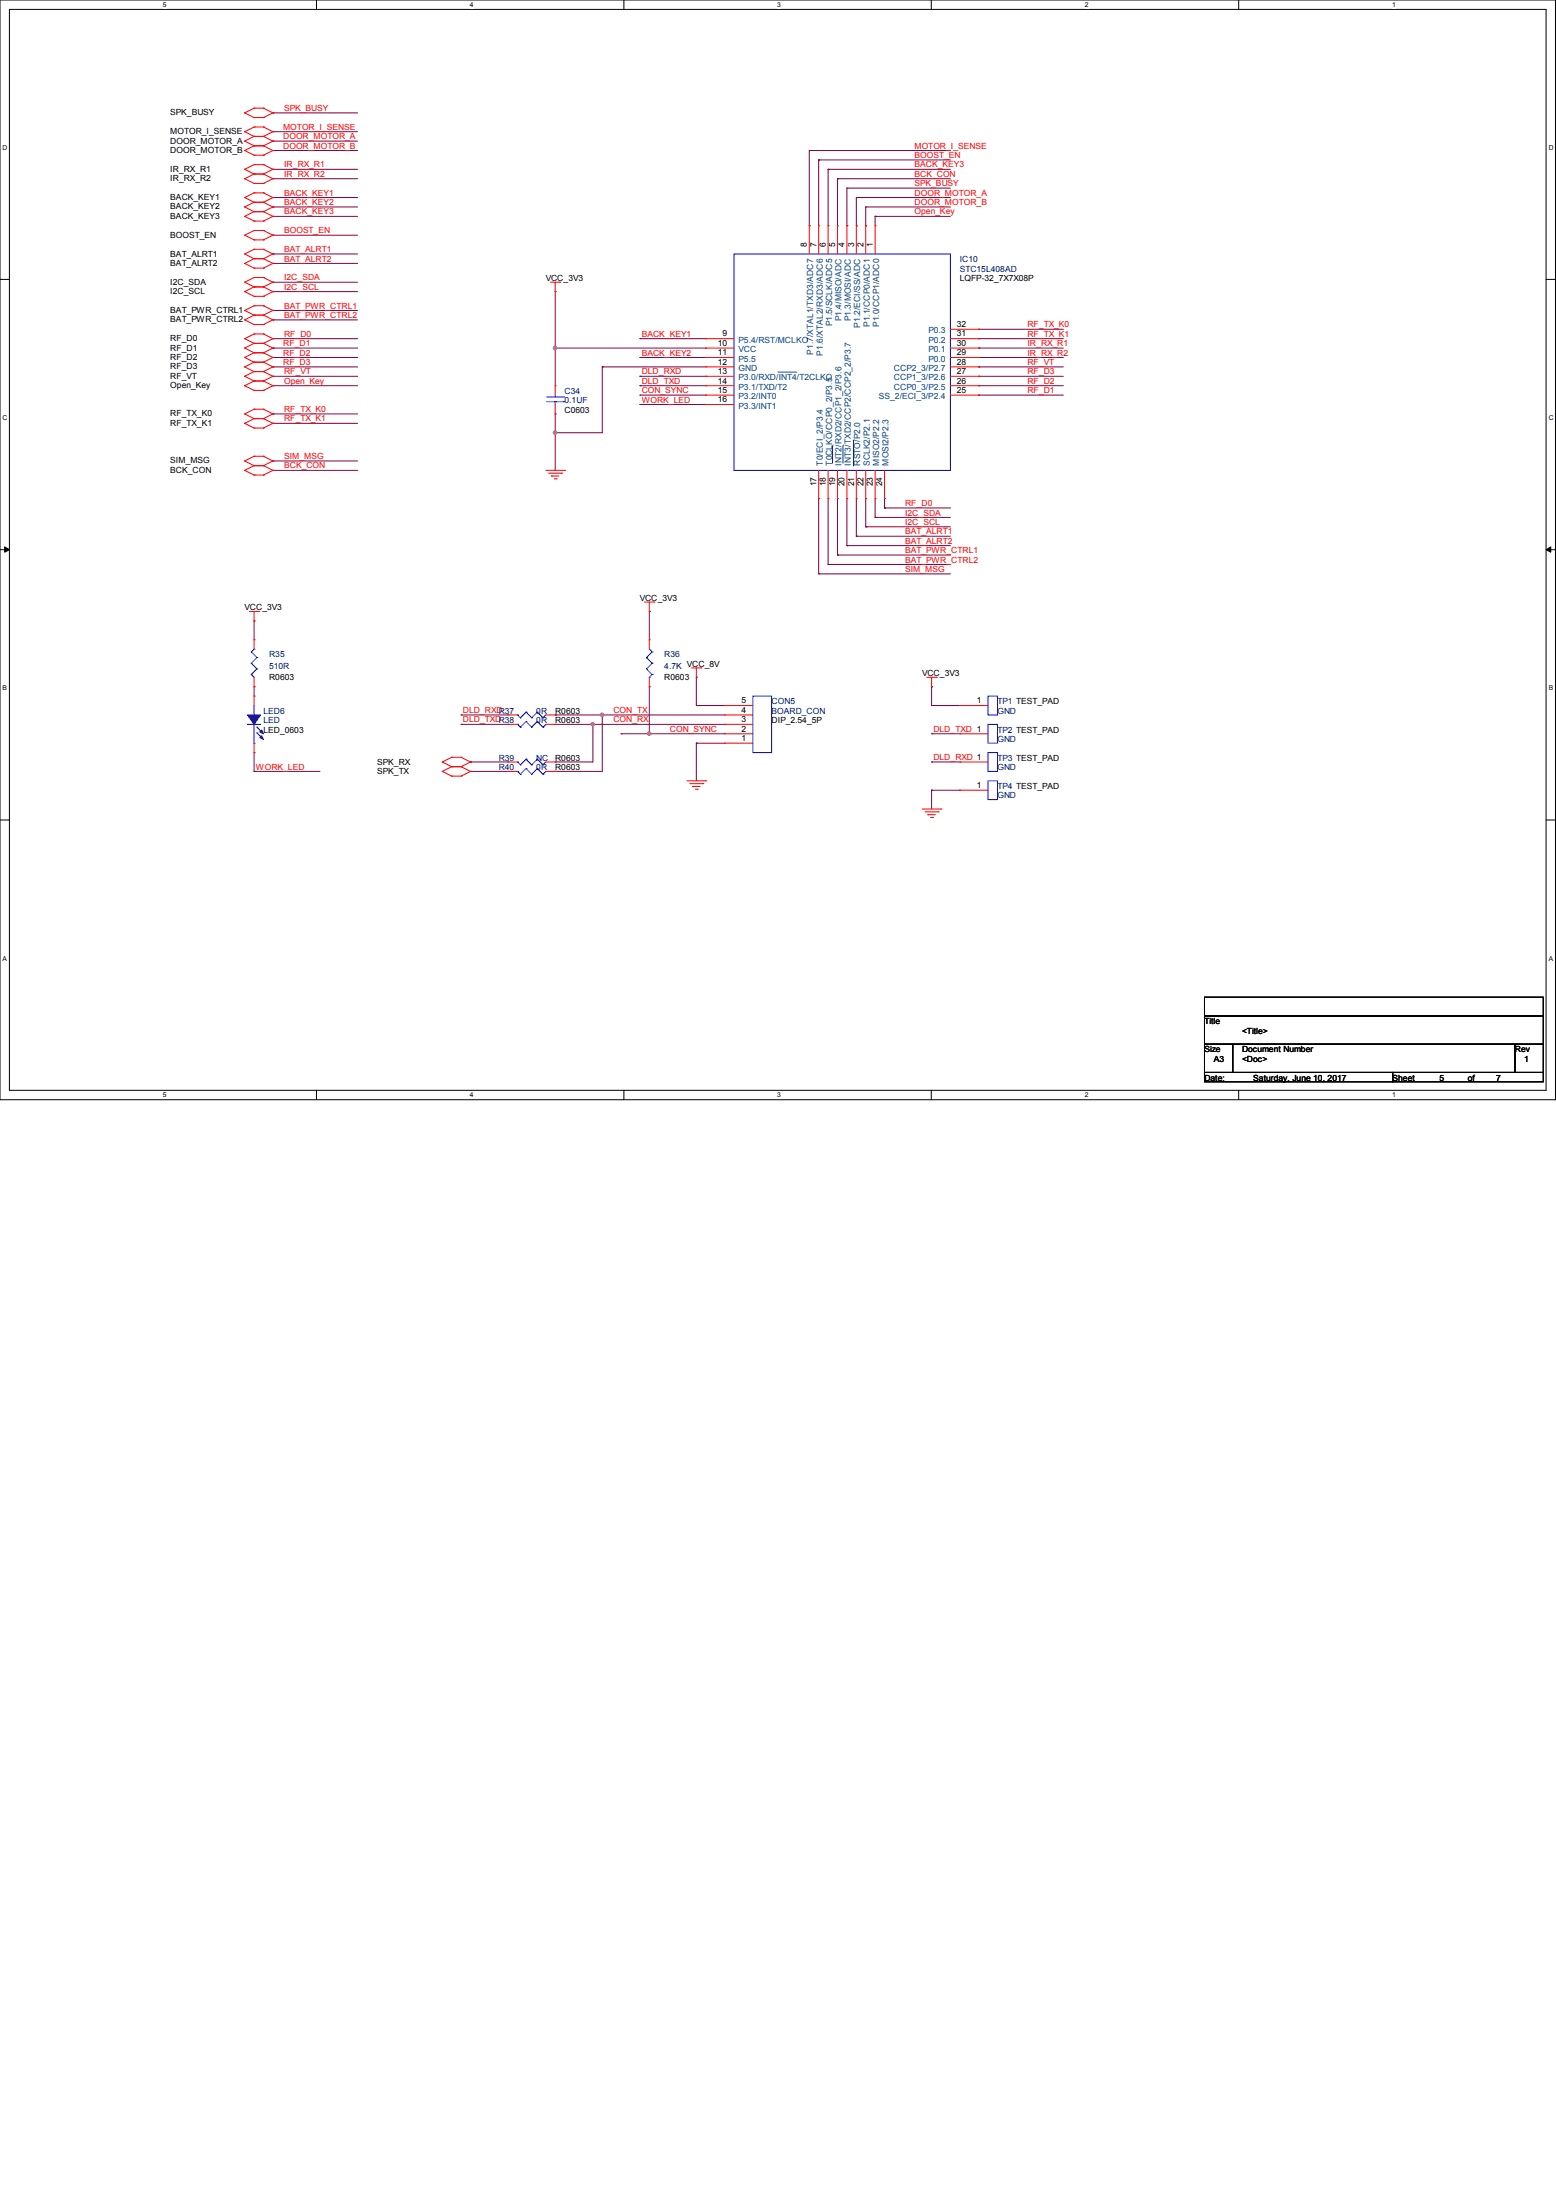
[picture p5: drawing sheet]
<svg xmlns="http://www.w3.org/2000/svg" width="210mm" height="297mm" viewBox="0 0 210 297" stroke-linecap="round" stroke-linejoin="round" font-family="sans-serif">
<path d="M0 0h209.9v148.5h-209.9zM1.3 1.3h207.4v145.9h-207.4z" fill="none" stroke="#000" stroke-width=".13"/>
<g fill="#fff">
<path d="M22 .1h.5v1h-.5z"/>
<path d="M22 147.3h.5v1h-.5z"/>
</g>
<path d="M42.7 0v1.3M42.7 147.2v1.3" fill="none" stroke="#000" stroke-width=".13"/>
<g fill="#fff">
<path d="M63.4 .1h.5v1h-.5z"/>
<path d="M63.4 147.3h.5v1h-.5z"/>
</g>
<path d="M84.2 0v1.3M84.2 147.2v1.3" fill="none" stroke="#000" stroke-width=".13"/>
<g fill="#fff">
<path d="M104.9 .1h.5v1h-.5z"/>
<path d="M104.9 147.3h.5v1h-.5z"/>
</g>
<path d="M125.7 0v1.3M125.7 147.2v1.3" fill="none" stroke="#000" stroke-width=".13"/>
<g fill="#fff">
<path d="M146.4 .1h.5v1h-.5z"/>
<path d="M146.4 147.3h.5v1h-.5z"/>
</g>
<path d="M167.2 0v1.3M167.2 147.2v1.3" fill="none" stroke="#000" stroke-width=".13"/>
<g fill="#fff">
<path d="M187.9 .1h.5v1h-.5z"/>
<path d="M187.9 147.3h.5v1h-.5z"/>
<path d="M.3 19.5h.7v1h-.7z"/>
<path d="M209 19.5h.6v1h-.6z"/>
<path d="M.3 55.9h.7v1h-.7z"/>
<path d="M209 55.9h.6v1h-.6z"/>
</g>
<path d="M0 37.7h1.3M208.7 37.7h1.2" fill="none" stroke="#000" stroke-width=".13"/>
<g fill="#fff">
<path d="M.3 92.4h.6v1h-.6z"/>
<path d="M209 92.4h.6v1h-.6z"/>
</g>
<path d="M0 74.2h1.3M208.7 74.2h1.2" fill="none" stroke="#000" stroke-width=".13"/>
<path d="M.6 73.8l.7 .4-.7 .3zM208.7 74.2l.6-.4v.7z" fill="#000" stroke="#000" stroke-width=".13"/>
<g fill="#fff">
<path d="M.3 128.9h.6v1h-.6z"/>
<path d="M209 128.9h.5v1h-.5z"/>
</g>
<path d="M0 110.7h1.3M208.7 110.7h1.2M162.6 134.6h45.7v2.6h-45.7zM162.6 137.2h45.7v3.8h-45.7zM162.6 141h3.8v3.8h-3.8zM162.6 144.8h25.4v1.2h-25.4zM166.4 141h38.1v3.8h-38.1zM188 144.8h20.3v1.2h-20.3zM204.5 141h3.8v3.8h-3.8z" fill="none" stroke="#000" stroke-width=".13"/>
<g fill="none" stroke="#800040" stroke-width=".13">
<path d="M36.8 15.2h.1M36.8 17.8h.1M36.8 19h.1M36.8 15.2h11.5M36.8 17.8h11.5M36.8 19h11.5M36.8 31.7h.1M36.8 22.9h.1M36.8 26.7h.1M36.8 27.9h.1M36.8 29.2h.1M36.8 24.1h.1"/>
<path d="M36.8 20.3h.1M36.8 34.3h.1M36.8 35.6h.1M36.8 38.1h.1M36.8 39.4h.1M36.8 31.7h11.5M36.8 22.9h11.5M36.8 26.7h11.5M36.8 27.9h11.5M36.8 29.2h11.5M36.8 24.1h11.5M36.8 20.3h11.5"/>
<path d="M36.8 34.3h11.5M36.8 35.6h11.5M36.8 38.1h11.5M36.8 39.4h11.5M74.9 39.4h.1M74.9 39.4v12.7M109.2 30.5h.1M109.2 20.3h.1M109.2 20.3h19.1M109.2 20.3v10.2M110.5 21.6h.1M110.5 21.6v8.9"/>
<path d="M110.5 21.6h17.8M111.8 22.9h.1M111.8 22.9h16.5M111.8 22.9v7.6M113 24.1h.1M113 24.1h15.3M113 24.1v6.4M114.3 30.5h.1M114.3 25.4h.1M114.3 25.4v5.1M114.3 25.4h14M115.6 26.7h.1"/>
<path d="M115.6 30.5h.1M115.6 26.7h12.7M115.6 26.7v3.8M116.8 27.9h.1M116.8 30.5h.1M116.8 27.9h11.5M116.8 27.9v2.6M118.1 29.2h.1M118.1 29.2h10.2M118.1 29.2v1.3M36.8 55.9h.1M36.8 57.1h.1"/>
<path d="M36.8 45.7h.1M36.8 47h.1M36.8 48.3h.1M36.8 49.5h.1M36.8 50.8h.1M36.8 52.1h.1M36.8 41.9h.1M36.8 43.2h.1M36.8 55.9h11.5M36.8 57.1h11.5M36.8 45.7h11.5M36.8 47h11.5"/>
<path d="M36.8 48.3h11.5M36.8 49.5h11.5M36.8 50.8h11.5M36.8 52.1h11.5M36.8 41.9h11.5M36.8 43.2h11.5M74.9 47h.1M74.9 58.4h.1M74.9 55.9h.1M74.9 47h20.3M74.9 55.9v7.6M81.3 49.5h.1"/>
<path d="M81.3 49.5h13.9M81.3 49.5v8.9h-6.4M86.4 45.7h.1M86.4 48.3h.1M86.4 50.8h.1M86.4 52.1h.1M86.4 53.3h.1M86.4 54.6h.1M86.4 45.7h8.8M86.4 48.3h8.8M86.4 50.8h8.8M86.4 52.1h8.8"/>
<path d="M86.4 53.3h8.8M86.4 54.6h8.8M132.1 53.3h.1M132.1 52.1h.1M132.1 49.5h.1M132.1 50.8h.1M132.1 45.7h.1M132.1 44.4h.1M132.1 48.3h.1M132.1 47h.1M132.1 45.7h11.4M132.1 47h11.4"/>
<path d="M132.1 48.3h11.4M132.1 49.5h11.4M132.1 50.8h11.4M132.1 52.1h11.4M132.1 53.3h11.4M132.1 44.4h11.4M36.8 62.2h.1M36.8 63.5h.1M36.8 62.2h11.5M36.8 63.5h11.5M110.5 67.3h.1M110.5 77.5h.1"/>
<path d="M110.5 67.3v10.2M110.5 77.5h17.8M111.8 76.2h.1M111.8 67.3v8.9M111.8 76.2h16.5M113 74.9h.1M113 67.3v7.6M113 74.9h15.3M114.3 73.7h.1M114.3 67.3v6.4M114.3 73.7h14M115.6 72.4h.1"/>
<path d="M115.6 67.3v5.1M115.6 72.4h12.7M116.8 71.1h.1M116.8 67.3v3.8M116.8 71.1h11.5M118.1 69.8h.1M118.1 67.3v2.5M118.1 69.8h10.2M119.4 68.6h.1M119.4 67.3v1.3M119.4 68.6h8.9M34.3 92.7h.1"/>
<path d="M34.3 83.8h.1M34.3 83.8v2.6M34.3 92.7v1.3M62.2 96.5h.1M62.2 97.8h.1M62.2 96.5h6.4M62.2 97.8h6.4M74.9 97.8h.1M74.9 96.5h.1M74.9 96.5h22.9M74.9 97.8h22.9M80 97.8h.1"/>
<path d="M80 97.8v5.1h-5.1M81.3 96.5h.1M81.3 96.5v7.6h-6.4M83.8 99.1h.1M83.8 99.1h14M87.6 99.1h.1M87.6 92.7h.1M87.6 82.5h.1M87.6 82.5v3.9M87.6 92.7v6.4M94 95.2h.1M94 91.4h.1"/>
<path d="M94 95.2h3.8M94 91.4v3.8M125.7 95.2h.1M125.7 92.7h.1M125.7 99.1h.1M125.7 99.1h3.8M125.7 95.2h3.8M125.7 92.7v2.5M34.3 101.6h.1M34.3 104.1h.1M34.3 101.6v2.5M34.3 104.1h8.9"/>
<path d="M63.5 102.9h.1M63.5 104.1h.1M63.5 104.1h5.1M63.5 102.9h5.1M74.9 104.1h.1M74.9 102.9h.1M94 100.3h.1M94 100.3v5.1M94 100.3h3.8M125.7 102.9h.1M125.7 106.7h.1M125.7 106.7v2.5"/>
<path d="M125.7 102.9h3.8M125.7 106.7h3.8"/>
</g>
<g fill="#f0f" stroke="#f0f" stroke-width=".13">
<circle cx="87.6" cy="99" r=".23"/>
<circle cx="74.9" cy="47" r=".23"/>
<circle cx="74.9" cy="58.4" r=".23"/>
<circle cx="81.3" cy="96.5" r=".23"/>
<circle cx="80" cy="97.8" r=".23"/>
</g>
<g fill="none" stroke="#f00" stroke-width=".13">
<path d="M33 15.2h.1M33 19h.1M33 17.8h.1M33 15.2l1.3 .7M33 19l1.3 .7M33 17.8l1.3 .6M34.3 14.6h.1M34.3 15.9h.1M34.3 18.4h.1M34.3 19.7h.1M34.3 17.1h.1M34.3 14.6l-1.3 .6"/>
<path d="M34.3 14.6h1.3M34.3 15.9h1.3M34.3 18.4l-1.3 .6M34.3 18.4h1.3M34.3 19.7h1.3M34.3 19.7l-1.3 .6M34.3 17.1l-1.3 .7M34.3 17.1h1.3M35.6 14.6h.1M35.6 15.9h.1M35.6 18.4h.1M35.6 19.7h.1"/>
<path d="M35.6 17.1h.1M35.6 14.6l1.2 .6M35.6 18.4l1.2 .6M35.6 19.7l1.2 .6M35.6 17.1l1.2 .7M36.8 15.2h.1M36.8 19h.1M36.8 17.8h.1M36.8 15.2l-1.2 .7M36.8 19l-1.2 .7M36.8 17.8l-1.2 .6M33 31.7h.1"/>
<path d="M33 22.9h.1M33 20.3h.1M33 24.1h.1M33 26.7h.1M33 27.9h.1M33 29.2h.1M33 34.3h.1M33 35.6h.1M33 38.1h.1M33 39.4h.1M33 31.7l1.3 .7M33 22.9l1.3 .6"/>
<path d="M33 20.3l1.3 .7M33 24.1l1.3 .7M33 26.7l1.3 .6M33 27.9l1.3 .7M33 29.2l1.3 .6M33 34.3l1.3 .6M33 35.6l1.3 .6M33 38.1l1.3 .6M33 39.4l1.3 .6M34.3 31.1h.1M34.3 32.4h.1M34.3 22.2h.1"/>
<path d="M34.3 23.5h.1M34.3 21h.1M34.3 24.8h.1M34.3 26h.1M34.3 27.3h.1M34.3 28.6h.1M34.3 29.8h.1M34.3 33.7h.1M34.3 34.9h.1M34.3 36.2h.1M34.3 37.5h.1M34.3 38.7h.1"/>
<path d="M34.3 31.1l-1.3 .6M34.3 31.1h1.3M34.3 32.4h1.3M34.3 22.2l-1.3 .7M34.3 22.2h1.3M34.3 23.5h1.3M34.3 21h1.3M34.3 23.5l-1.3 .6M34.3 24.8h1.3M34.3 26l-1.3 .7M34.3 26h1.3M34.3 27.3h1.3"/>
<path d="M34.3 27.3l-1.3 .6M34.3 28.6h1.3M34.3 28.6l-1.3 .6M34.3 29.8h1.3M34.3 33.7l-1.3 .6M34.3 33.7h1.3M34.3 34.9h1.3M34.3 34.9l-1.3 .7M34.3 36.2h1.3M34.3 37.5l-1.3 .6M34.3 37.5h1.3M34.3 38.7h1.3"/>
<path d="M34.3 38.7l-1.3 .7M35.6 31.1h.1M35.6 32.4h.1M35.6 22.2h.1M35.6 23.5h.1M35.6 21h.1M35.6 24.8h.1M35.6 26h.1M35.6 27.3h.1M35.6 28.6h.1M35.6 29.8h.1M35.6 33.7h.1"/>
<path d="M35.6 34.9h.1M35.6 36.2h.1M35.6 37.5h.1M35.6 38.7h.1M35.6 31.1l1.2 .6M35.6 22.2l1.2 .7M35.6 23.5l1.2 .6M35.6 26l1.2 .7M35.6 27.3l1.2 .6M35.6 28.6l1.2 .6M35.6 33.7l1.2 .6M35.6 34.9l1.2 .7"/>
<path d="M35.6 37.5l1.2 .6M35.6 38.7l1.2 .7M36.8 31.7h.1M36.8 22.9h.1M36.8 20.3h.1M36.8 24.1h.1M36.8 26.7h.1M36.8 27.9h.1M36.8 29.2h.1M36.8 34.3h.1M36.8 35.6h.1M36.8 38.1h.1"/>
<path d="M36.8 39.4h.1M36.8 31.7l-1.2 .7M36.8 22.9l-1.2 .6M36.8 20.3l-1.2 .7M36.8 24.1l-1.2 .7M36.8 26.7l-1.2 .6M36.8 27.9l-1.2 .7M36.8 29.2l-1.2 .6M36.8 34.3l-1.2 .6M36.8 35.6l-1.2 .6M36.8 38.1l-1.2 .6M36.8 39.4l-1.2 .6"/>
<path d="M74.3 38.1h1.3M74.9 39.4h.1M74.9 38.1v1.3M75.6 38.1h.1M109.2 30.5h.1M109.2 30.5v3.8M110.5 30.5h.1M110.5 30.5v3.8M111.8 30.5h.1M111.8 30.5v3.8M113 30.5h.1M113 30.5v3.8"/>
<path d="M114.3 30.5h.1M114.3 30.5v3.8M115.6 30.5h.1M115.6 30.5v3.8M116.8 30.5h.1M116.8 30.5v3.8M118.1 30.5h.1M118.1 30.5v3.8M33 55.9h.1M33 57.1h.1M33 45.7h.1M33 47h.1"/>
<path d="M33 48.3h.1M33 49.5h.1M33 50.8h.1M33 52.1h.1M33 41.9h.1M33 43.2h.1M33 55.9l1.3 .6M33 57.1l1.3 .7M33 45.7l1.3 .7M33 47l1.3 .6M33 48.3l1.3 .6M33 49.5l1.3 .7"/>
<path d="M33 50.8l1.3 .6M33 52.1l1.3 .6M33 41.9l1.3 .6M33 43.2l1.3 .6M34.3 55.2h.1M34.3 56.5h.1M34.3 57.8h.1M34.3 45.1h.1M34.3 46.4h.1M34.3 47.6h.1M34.3 48.9h.1M34.3 50.2h.1"/>
<path d="M34.3 51.4h.1M34.3 52.7h.1M34.3 40h.1M34.3 41.3h.1M34.3 42.5h.1M34.3 43.8h.1M34.3 55.2l-1.3 .7M34.3 55.2h1.3M34.3 56.5h1.3M34.3 56.5l-1.3 .6M34.3 57.8h1.3M34.3 45.1l-1.3 .6"/>
<path d="M34.3 45.1h1.3M34.3 46.4h1.3M34.3 46.4l-1.3 .6M34.3 47.6h1.3M34.3 47.6l-1.3 .7M34.3 48.9h1.3M34.3 48.9l-1.3 .6M34.3 50.2h1.3M34.3 50.2l-1.3 .6M34.3 51.4h1.3M34.3 51.4l-1.3 .7M34.3 52.7h1.3"/>
<path d="M34.3 40h1.3M34.3 41.3l-1.3 .6M34.3 41.3h1.3M34.3 42.5h1.3M34.3 42.5l-1.3 .7M34.3 43.8h1.3M35.6 55.2h.1M35.6 56.5h.1M35.6 57.8h.1M35.6 45.1h.1M35.6 46.4h.1M35.6 47.6h.1"/>
<path d="M35.6 48.9h.1M35.6 50.2h.1M35.6 51.4h.1M35.6 52.7h.1M35.6 40h.1M35.6 41.3h.1M35.6 42.5h.1M35.6 43.8h.1M35.6 55.2l1.2 .7M35.6 56.5l1.2 .6M35.6 45.1l1.2 .6M35.6 46.4l1.2 .6"/>
<path d="M35.6 47.6l1.2 .7M35.6 48.9l1.2 .6M35.6 50.2l1.2 .6M35.6 51.4l1.2 .7M35.6 41.3l1.2 .6M35.6 42.5l1.2 .7M36.8 55.9h.1M36.8 57.1h.1M36.8 45.7h.1M36.8 47h.1M36.8 48.3h.1M36.8 49.5h.1"/>
<path d="M36.8 50.8h.1M36.8 52.1h.1M36.8 41.9h.1M36.8 43.2h.1M36.8 55.9l-1.2 .6M36.8 57.1l-1.2 .7M36.8 45.7l-1.2 .7M36.8 47l-1.2 .6M36.8 48.3l-1.2 .6M36.8 49.5l-1.2 .7M36.8 50.8l-1.2 .6M36.8 52.1l-1.2 .6"/>
<path d="M36.8 41.9l-1.2 .6M36.8 43.2l-1.2 .6M74.9 52.1h.1M74.9 55.9h.1M74.9 52.1v1.2M74.9 54.6v1.3M95.2 45.7h.1M95.2 47h.1M95.2 48.3h.1M95.2 49.5h.1M95.2 50.8h.1M95.2 52.1h.1"/>
<path d="M95.2 53.3h.1M95.2 54.6h.1M95.2 45.7h3.9M95.2 47h3.9M95.2 48.3h3.9M95.2 49.5h3.9M95.2 50.8h3.9M95.2 52.1h3.9M95.2 53.3h3.9M95.2 54.6h3.9M128.3 45.7h3.8M128.3 47h3.8"/>
<path d="M128.3 48.3h3.8M128.3 49.5h3.8M128.3 50.8h3.8M128.3 52.1h3.8M128.3 53.3h3.8M128.3 44.4h3.8M132.1 44.4h.1M132.1 45.7h.1M132.1 47h.1M132.1 48.3h.1M132.1 49.5h.1M132.1 50.8h.1"/>
<path d="M132.1 52.1h.1M132.1 53.3h.1M33 62.2h.1M33 63.5h.1M33 62.2l1.3 .7M33 63.5l1.3 .6M34.3 61.6h.1M34.3 62.9h.1M34.3 64.1h.1M34.3 61.6l-1.3 .6M34.3 61.6h1.3M34.3 62.9h1.3"/>
<path d="M34.3 62.9l-1.3 .6M34.3 64.1h1.3M35.6 61.6h.1M35.6 62.9h.1M35.6 64.1h.1M35.6 61.6l1.2 .6M35.6 62.9l1.2 .6M36.8 62.2h.1M36.8 63.5h.1M36.8 62.2l-1.2 .7M36.8 63.5l-1.2 .6M73.7 63.5h2.5"/>
<path d="M74 63.9h1.8M74.4 64.3h.1M74.4 64.3h1M74.8 64.6h.3M75.1 64.6h.1M75.8 63.9h.1M76.2 63.5h.1M110.5 67.3h.1M110.5 63.5v3.8M111.8 67.3h.1M111.8 63.5v3.8M113 67.3h.1"/>
<path d="M113 63.5v3.8M114.3 67.3h.1M114.3 63.5v3.8M115.6 67.3h.1M115.6 63.5v3.8M116.8 67.3h.1M116.8 63.5v3.8M118.1 67.3h.1M118.1 63.5v3.8M119.4 67.3h.1M119.4 63.5v3.8M33.7 82.5h1.2"/>
<path d="M34.3 83.8h.1M34.3 92.7h.1M34.3 86.4h.1M34.3 94h.1M34.3 82.5v1.3M34.3 86.4v1.2M34.3 91.4v1.3M34.3 94v1.2M34.9 82.5h.1M68.6 96.5h.1M68.6 97.8h.1M68.6 96.5h1.2"/>
<path d="M68.6 97.8h1.2M73.7 96.5h1.2M73.7 97.8h1.2M74.9 96.5h.1M74.9 97.8h.1M87 81.3h1.3M87.6 82.5h.1M87.6 86.4h.1M87.6 92.7h.1M87.6 81.3v1.2M87.6 86.4v1.2M87.6 91.4v1.3"/>
<path d="M88.3 81.3h.1M93.3 90.2h1.3M94 91.4h.1M94 90.2v1.2M94.6 90.2h.1M97.8 99.1h.1M97.8 97.8h.1M97.8 96.5h.1M97.8 95.2h.1M97.8 99.1h3.8M97.8 96.5h3.8M97.8 97.8h3.8"/>
<path d="M97.8 95.2h3.8M125.1 91.4h1.3M125.7 92.7h.1M125.7 91.4v1.3M126.4 91.4h.1M129.5 99.1h.1M129.5 95.2h.1M129.5 99.1h3.8M129.5 95.2h3.8M34.3 101.6h.1M34.3 100.3v1.3M59.7 104.1h.1"/>
<path d="M59.7 102.9h.1M59.7 104.1l1.3 .7M59.7 102.9l1.3 .6M61 103.5h.1M61 104.8h.1M61 102.2h.1M61 103.5l-1.3 .6M61 103.5h1.2M61 104.8h1.2M61 102.2l-1.3 .7M61 102.2h1.2M62.2 103.5h.1"/>
<path d="M62.2 104.8h.1M62.2 102.2h.1M62.2 103.5l1.3 .6M62.2 102.2l1.3 .7M63.5 104.1h.1M63.5 102.9h.1M63.5 104.1l-1.3 .7M63.5 102.9l-1.3 .6M68.6 102.9h.1M68.6 104.1h.1M68.6 102.9h1.2M68.6 104.1h1.2"/>
<path d="M73.7 102.9h1.2M73.7 104.1h1.2M74.9 102.9h.1M74.9 104.1h.1M92.7 105.4h2.5M93.1 105.8h1.8M93.5 106.2h.1M93.5 106.2h1M93.9 106.6h.2M94.1 106.6h.1M94.9 105.8h.1M95.2 105.4h.1"/>
<path d="M97.8 100.3h.1M97.8 100.3h3.8M124.5 109.2h2.5M124.8 109.6h1.8M125.2 110h.1M125.2 110h1M125.6 110.4h.3M125.9 110.4h.1M126.6 109.6h.1M127 109.2h.1M129.5 102.9h.1M129.5 106.7h.1"/>
<path d="M129.5 102.9h3.8M129.5 106.7h3.8"/>
</g>
<g fill="none" stroke="#00f" stroke-width=".13">
<path d="M99.1 34.3h29.2v29.2h-29.2zM73.8 54.2h2.3M73.8 53.6h2.3M74.9 53.6h.1M74.9 54.2h.1M74.9 53.3v.3M74.9 54.2v.4M76.1 54.2h.1M76.1 53.6h.1M33.4 97.8h.1M33.4 97.8h1.8M33.9 91.1h.1"/>
<path d="M33.9 89.5h.1M33.9 88h.1M33.9 91.1l.4 .3M33.9 89.5l.8 .8M33.9 88l.8 .8M34.3 87.6h.1M34.3 96.5h.1M34.3 87.6l-.4 .4M34.3 95.2v1.3M34.3 97.8v2.5M34.7 90.3h.1M34.7 88.8h.1"/>
<path d="M34.7 98.2h.1M34.7 98.9h.1M34.7 90.3l-.8 .8M34.7 88.8l-.8 .7M34.7 98.2l.7 .7M34.7 98.9l.7 .8M69.8 96.5h.1M69.8 97.8h.1M69.8 96.5l.4 .4M69.8 97.8l.4 .4M70.2 96.9h.1M70.2 98.2h.1"/>
<path d="M71 96.1h.1M71 97.4h.1M71 96.1l.8 .8M71 96.1l-.8 .8M71 97.4l.8 .8M71 97.4l-.8 .8M71.8 96.9h.1M71.8 98.2h.1M72.5 96.1h.1M72.5 97.4h.1M72.5 96.1l.8 .8M72.5 96.1l-.7 .8"/>
<path d="M72.5 97.4l.8 .8M72.5 97.4l-.7 .8M73.3 96.9h.1M73.3 98.2h.1M73.7 96.5l-.4 .4M73.7 97.8l-.4 .4M87.2 88.8h.1M87.2 90.3h.1M87.2 88.8l.8 .7M87.2 90.3l.8 .8M87.6 91.4h.1M87.6 87.6l.4 .4"/>
<path d="M88 88h.1M88 89.5h.1M88 91.1h.1M88 88l-.8 .8M88 89.5l-.8 .8M88 91.1l-.4 .3M101.6 94h2.5v7.6h-2.5zM133.3 97.8h1.3v2.5h-1.3zM133.3 94h1.3v2.5h-1.3zM34.3 100.3h.1M69.8 102.9h.1M69.8 104.1h.1"/>
<path d="M69.8 102.9l.4 .4M69.8 104.1l.4 .4M70.2 103.3h.1M70.2 104.5h.1M71 102.5h.1M71 103.8h.1M71 102.5l.8 .8M71 102.5l-.8 .8M71 103.8l.8 .7M71 103.8l-.8 .7M71.8 103.3h.1M71.8 104.5h.1"/>
<path d="M72.5 102.5h.1M72.5 103.8h.1M72.5 102.5l.8 .8M72.5 102.5l-.7 .8M72.5 103.8l.8 .7M72.5 103.8l-.7 .7M73.3 103.3h.1M73.3 104.5h.1M73.7 102.9l-.4 .4M73.7 104.1l-.4 .4M133.3 101.6h1.3v2.5h-1.3zM133.3 105.4h1.3v2.5h-1.3z"/>
</g>
<path d="M105 50.2h2.4M107.4 50.2h.1M115.2 59.4h.1M115.2 59.4v3.5M112.4 60.1h.1M112.4 60.1v2.5M113.8 60.1h.1M113.8 60.1v2.5" fill="none" stroke="#004080" stroke-width=".13"/>
<g fill="#00f" stroke="#00f" stroke-width=".13">
<path d="M33.4 96.5h1.8l-.9 1.3z" fill-rule="evenodd"/>
<path d="M35.3 99.3l.3 .5-.5-.2z" fill-rule="evenodd"/>
<path d="M35.3 98.6l.3 .5-.5-.3z" fill-rule="evenodd"/>
</g>
<g font-size="1.2">
<text x="108.9" y="33.4" transform="rotate(-90 108.9 33.4)">8</text>
<text x="110.2" y="33.4" transform="rotate(-90 110.2 33.4)">7</text>
<text x="111.5" y="33.4" transform="rotate(-90 111.5 33.4)">6</text>
<text x="112.7" y="33.4" transform="rotate(-90 112.7 33.4)">5</text>
<text x="114" y="33.4" transform="rotate(-90 114 33.4)">4</text>
<text x="115.3" y="33.4" transform="rotate(-90 115.3 33.4)">3</text>
<text x="116.5" y="33.4" transform="rotate(-90 116.5 33.4)">2</text>
<text x="117.8" y="33.4" transform="rotate(-90 117.8 33.4)">1</text>
<text x="110.2" y="65.7" transform="rotate(-90 110.2 65.7)">17</text>
<text x="111.5" y="65.7" transform="rotate(-90 111.5 65.7)">18</text>
<text x="112.7" y="65.7" transform="rotate(-90 112.7 65.7)">19</text>
<text x="114" y="65.7" transform="rotate(-90 114 65.7)">20</text>
<text x="115.3" y="65.7" transform="rotate(-90 115.3 65.7)">21</text>
<text x="116.5" y="65.7" transform="rotate(-90 116.5 65.7)">22</text>
<text x="117.8" y="65.7" transform="rotate(-90 117.8 65.7)">23</text>
<text x="119.1" y="65.7" transform="rotate(-90 119.1 65.7)">24</text>
</g>
<g font-size="1.2" fill="#004080">
<text x="109.8" y="47.9" transform="rotate(-90 109.8 47.9)">P1.7/XTAL1/TXD3/ADC7</text>
<text x="112.3" y="44.1" transform="rotate(-90 112.3 44.1)">P1.5/SCLK/ADC5</text>
<text x="113.6" y="43.4" transform="rotate(-90 113.6 43.4)">P1.4/MISO/ADC</text>
<text x="114.8" y="43.4" transform="rotate(-90 114.8 43.4)">P1.3/MOSI/ADC</text>
<text x="116.1" y="44.2" transform="rotate(-90 116.1 44.2)">P1.2/ECI/SS/ADC</text>
<text x="117.4" y="44.2" transform="rotate(-90 117.4 44.2)">P1.1/CCP0/ADC1</text>
<text x="118.6" y="44.2" transform="rotate(-90 118.6 44.2)">P1.0/CCP1/ADC0</text>
<text x="111" y="48" transform="rotate(-90 111 48)">P1.6/XTAL2/RXD3/ADC6</text>
<text x="111" y="62.9" transform="rotate(-90 111 62.9)">T0/ECI_2/P3.4</text>
<text x="112.3" y="62.9" transform="rotate(-90 112.3 62.9)">T0CLKO/CCP0_2/P3.5</text>
<text x="113.6" y="62.9" transform="rotate(-90 113.6 62.9)">INT2/RXD2/CCP1_2/P3.6</text>
<text x="114.8" y="62.9" transform="rotate(-90 114.8 62.9)">INT3/TXD2/CCP2/CCP2_2/P3.7</text>
<text x="116.1" y="62.9" transform="rotate(-90 116.1 62.9)">RSTO/P2.0</text>
<text x="117.4" y="62.9" transform="rotate(-90 117.4 62.9)">SCLK2/P2.1</text>
<text x="118.6" y="62.9" transform="rotate(-90 118.6 62.9)">MISO2/P2.2</text>
<text x="119.9" y="62.9" transform="rotate(-90 119.9 62.9)">MOSI2/P2.3</text>
</g>
<g font-size="1.1">
<text x="23" y="15.6">SPK_BUSY</text>
<text x="23" y="23.2">IR_RX_R1</text>
<text x="23" y="19.4">DOOR_MOTOR_A</text>
<text x="23" y="20.7">DOOR_MOTOR_B</text>
<text x="23" y="18.1">MOTOR_I_SENSE</text>
<text x="23" y="24.5">IR_RX_R2</text>
<text x="23" y="27">BACK_KEY1</text>
<text x="23" y="28.3">BACK_KEY2</text>
<text x="23" y="29.5">BACK_KEY3</text>
<text x="23" y="32.1">BOOST_EN</text>
<text x="23" y="34.6">BAT_ALRT1</text>
<text x="23" y="35.9">BAT_ALRT2</text>
<text x="23" y="38.4">I2C_SDA</text>
<text x="23" y="39.7">I2C_SCL</text>
<text x="73.7" y="37.9">VCC_3V3</text>
<text x="129.5" y="37.9">LQFP-32_7X7X08P</text>
<text x="23" y="46.1">RF_D0</text>
<text x="23" y="47.3">RF_D1</text>
<text x="23" y="42.2">BAT_PWR_CTRL1</text>
<text x="23" y="43.5">BAT_PWR_CTRL2</text>
<text x="96.9" y="46.7">10</text>
<text x="96.9" y="48">11</text>
<text x="97.5" y="45.4">9</text>
<text x="129.1" y="44.2">32</text>
<text x="129.1" y="45.4">31</text>
<text x="129.1" y="46.7">30</text>
<text x="129.1" y="48">29</text>
<text x="23" y="48.6">RF_D2</text>
<text x="23" y="49.9">RF_D3</text>
<text x="23" y="51.1">RF_VT</text>
<text x="23" y="52.4">Open_Key</text>
<text x="96.9" y="49.2">12</text>
<text x="96.9" y="50.5">13</text>
<text x="96.9" y="51.8">14</text>
<text x="96.9" y="53">15</text>
<text x="129.1" y="49.2">28</text>
<text x="129.1" y="50.5">27</text>
<text x="129.1" y="51.8">26</text>
<text x="129.1" y="53">25</text>
<text x="23" y="56.2">RF_TX_K0</text>
<text x="23" y="57.5">RF_TX_K1</text>
<text x="76.2" y="55.7">C0603</text>
<text x="96.9" y="54.3">16</text>
<text x="23" y="62.6">SIM_MSG</text>
<text x="23" y="63.8">BCK_CON</text>
<text x="33" y="82.4">VCC_3V3</text>
<text x="86.4" y="81.1">VCC_3V3</text>
<text x="36.3" y="91.8">R0603</text>
<text x="89.7" y="91.8">R0603</text>
<text x="100.1" y="95">5</text>
<text x="124.4" y="91.3">VCC_3V3</text>
<text x="131.8" y="95">1</text>
<text x="35.6" y="98.9">LED_0603</text>
<text x="74.9" y="96.4">R0603</text>
<text x="74.9" y="97.6">R0603</text>
<text x="100.1" y="100">1</text>
<text x="100.1" y="98.8">2</text>
<text x="100.1" y="97.5">3</text>
<text x="100.1" y="96.2">4</text>
<text x="104.1" y="97.6">DIP_2.54_5P</text>
<text x="50.9" y="104.5">SPK_TX</text>
<text x="50.9" y="103.2">SPK_RX</text>
<text x="74.9" y="102.7">R0603</text>
<text x="74.9" y="104">R0603</text>
<text x="131.8" y="106.4">1</text>
<text x="162.5" y="138.3">Title</text>
<text x="162.5" y="142.1">Size</text>
<text x="163.8" y="143.3">A3</text>
<text x="167.6" y="142.1">Document Number</text>
<text x="167.6" y="143.3">&lt;Doc&gt;</text>
<text x="167.6" y="139.5">&lt;Title&gt;</text>
<text x="204.5" y="142.1">Rev</text>
<text x="205.7" y="143.3">1</text>
<text x="162.5" y="145.9">Date:</text>
<text x="169.1" y="145.9">Saturday, June 10, 2017</text>
<text x="187.9" y="145.9">Sheet</text>
<text x="194.3" y="145.9">5</text>
<text x="198.1" y="145.9">of</text>
<text x="201.9" y="145.9">7</text>
</g>
<g font-size="1.1" fill="#f00">
<text x="38.2" y="17.5">MOTOR_I_SENSE</text>
<text x="38.4" y="15">SPK_BUSY</text>
<text x="38.2" y="18.8">DOOR_MOTOR_A</text>
<text x="38.2" y="20.1">DOOR_MOTOR_B</text>
<text x="38.4" y="22.6">IR_RX_R1</text>
<text x="38.4" y="23.9">IR_RX_R2</text>
<text x="123.4" y="20.1">MOTOR_I_SENSE</text>
<text x="123.4" y="21.3">BOOST_EN</text>
<text x="123.4" y="22.6">BACK_KEY3</text>
<text x="123.4" y="23.9">BCK_CON</text>
<text x="38.4" y="26.4">BACK_KEY1</text>
<text x="38.4" y="27.7">BACK_KEY2</text>
<text x="38.4" y="29">BACK_KEY3</text>
<text x="123.4" y="27.7">DOOR_MOTOR_B</text>
<text x="123.4" y="26.4">DOOR_MOTOR_A</text>
<text x="123.4" y="29">Open_Key</text>
<text x="123.4" y="25.1">SPK_BUSY</text>
<text x="38.4" y="31.5">BOOST_EN</text>
<text x="38.4" y="34">BAT_ALRT1</text>
<text x="38.4" y="35.3">BAT_ALRT2</text>
<text x="38.4" y="37.8">I2C_SDA</text>
<text x="38.4" y="39.1">I2C_SCL</text>
<text x="38.4" y="41.7">BAT_PWR_CTRL1</text>
<text x="38.2" y="46.7">RF_D1</text>
<text x="38.4" y="45.5">RF_D0</text>
<text x="38.4" y="42.9">BAT_PWR_CTRL2</text>
<text x="86.6" y="45.5">BACK_KEY1</text>
<text x="138.7" y="45.5">RF_TX_K1</text>
<text x="138.7" y="44.2">RF_TX_K0</text>
<text x="138.7" y="46.7">IR_RX_R1</text>
<text x="38.2" y="48">RF_D2</text>
<text x="38.2" y="49.3">RF_D3</text>
<text x="38.4" y="50.5">RF_VT</text>
<text x="38.4" y="51.8">Open_Key</text>
<text x="86.6" y="48">BACK_KEY2</text>
<text x="86.6" y="50.5">DLD_RXD</text>
<text x="86.6" y="51.8">DLD_TXD</text>
<text x="86.6" y="53.1">CON_SYNC</text>
<text x="138.7" y="53.1">RF_D1</text>
<text x="138.7" y="51.8">RF_D2</text>
<text x="138.7" y="49.3">RF_VT</text>
<text x="138.7" y="50.5">RF_D3</text>
<text x="138.7" y="48">IR_RX_R2</text>
<text x="38.4" y="55.6">RF_TX_K0</text>
<text x="38.4" y="56.9">RF_TX_K1</text>
<text x="86.6" y="54.4">WORK_LED</text>
<text x="38.4" y="62">SIM_MSG</text>
<text x="38.4" y="63.2">BCK_CON</text>
<text x="122.2" y="69.6">I2C_SDA</text>
<text x="122.2" y="70.9">I2C_SCL</text>
<text x="122.2" y="68.3">RF_D0</text>
<text x="122.2" y="75.9">BAT_PWR_CTRL2</text>
<text x="122.2" y="74.7">BAT_PWR_CTRL1</text>
<text x="122.2" y="72.1">BAT_ALRT1</text>
<text x="122.2" y="73.4">BAT_ALRT2</text>
<text x="122.2" y="77.2">SIM_MSG</text>
<text x="62.5" y="96.3">DLD_RXD</text>
<text x="62.5" y="97.5">DLD_TXDR38</text>
<text x="82.8" y="96.3">CON_TX</text>
<text x="82.8" y="97.5">CON_RX</text>
<text x="90.4" y="98.8">CON_SYNC</text>
<text x="126" y="98.8">DLD_TXD 1</text>
<text x="34.5" y="103.9">WORK_LED</text>
<text x="126" y="102.6">DLD_RXD 1</text>
</g>
<g font-size="1.1" fill="#000080">
<text x="129.5" y="35.4">IC10</text>
<text x="129.5" y="36.7">STC15L408AD</text>
<text x="76.2" y="53.2">C34</text>
<text x="76.2" y="54.4">0.1UF</text>
<text x="36.3" y="88.7">R35</text>
<text x="89.7" y="88.7">R36</text>
<text x="36.3" y="90.3">510R</text>
<text x="89.7" y="90.3">4.7K VCC_8V</text>
<text x="104.1" y="95.1">CON5</text>
<text x="134.6" y="95.1">TP1 TEST_PAD</text>
<text x="35.6" y="96.4">LED6</text>
<text x="35.6" y="97.6">LED</text>
<text x="67.3" y="96.4">R37</text>
<text x="72.4" y="96.4">0R</text>
<text x="72.4" y="97.6">0R</text>
<text x="104.1" y="96.4">BOARD_CON</text>
<text x="134.6" y="98.9">TP2 TEST_PAD</text>
<text x="134.6" y="100.2">GND</text>
<text x="134.6" y="96.4">GND</text>
<text x="67.3" y="102.7">R39</text>
<text x="67.3" y="104">R40</text>
<text x="72.4" y="102.7">NC</text>
<text x="72.4" y="104">0R</text>
<text x="134.6" y="102.7">TP3 TEST_PAD</text>
<text x="134.6" y="104">GND</text>
<text x="134.6" y="106.5">TP4 TEST_PAD</text>
<text x="134.6" y="107.8">GND</text>
</g>
<g font-size="1.1" fill="#004080">
<text x="99.7" y="46.3">P5.4/RST/MCLKO</text>
<text x="99.7" y="47.5">VCC</text>
<text x="125.3" y="45">P0.3</text>
<text x="125.3" y="46.3">P0.2</text>
<text x="125.3" y="47.5">P0.1</text>
<text x="99.7" y="48.8">P5.5</text>
<text x="99.7" y="50.1">GND</text>
<text x="99.7" y="51.3">P3.0/RXD/INT4/T2CLKO</text>
<text x="99.7" y="52.6">P3.1/TXD/T2</text>
<text x="99.7" y="53.9">P3.2/INT0</text>
<text x="118.6" y="53.9">SS_2/ECI_3/P2.4</text>
<text x="120.6" y="50.1">CCP2_3/P2.7</text>
<text x="120.6" y="51.3">CCP1_3/P2.6</text>
<text x="120.6" y="52.6">CCP0_3/P2.5</text>
<text x="125.3" y="48.8">P0.0</text>
<text x="99.7" y="55.2">P3.3/INT1</text>
</g>
<g font-size=".9">
<text x="22" y=".9">5</text>
<text x="63.4" y=".9">4</text>
<text x="104.9" y=".9">3</text>
<text x="146.4" y=".9">2</text>
<text x="187.9" y=".9">1</text>
<text x=".3" y="20.3">D</text>
<text x="209" y="20.3">D</text>
<text x=".3" y="56.7">C</text>
<text x="209" y="56.7">C</text>
<text x=".3" y="93.2">B</text>
<text x="209" y="93.2">B</text>
<text x=".3" y="129.7">A</text>
<text x="209" y="129.7">A</text>
<text x="22" y="148.1">5</text>
<text x="63.4" y="148.1">4</text>
<text x="104.9" y="148.1">3</text>
<text x="146.4" y="148.1">2</text>
<text x="187.9" y="148.1">1</text>
</g>
</svg>
